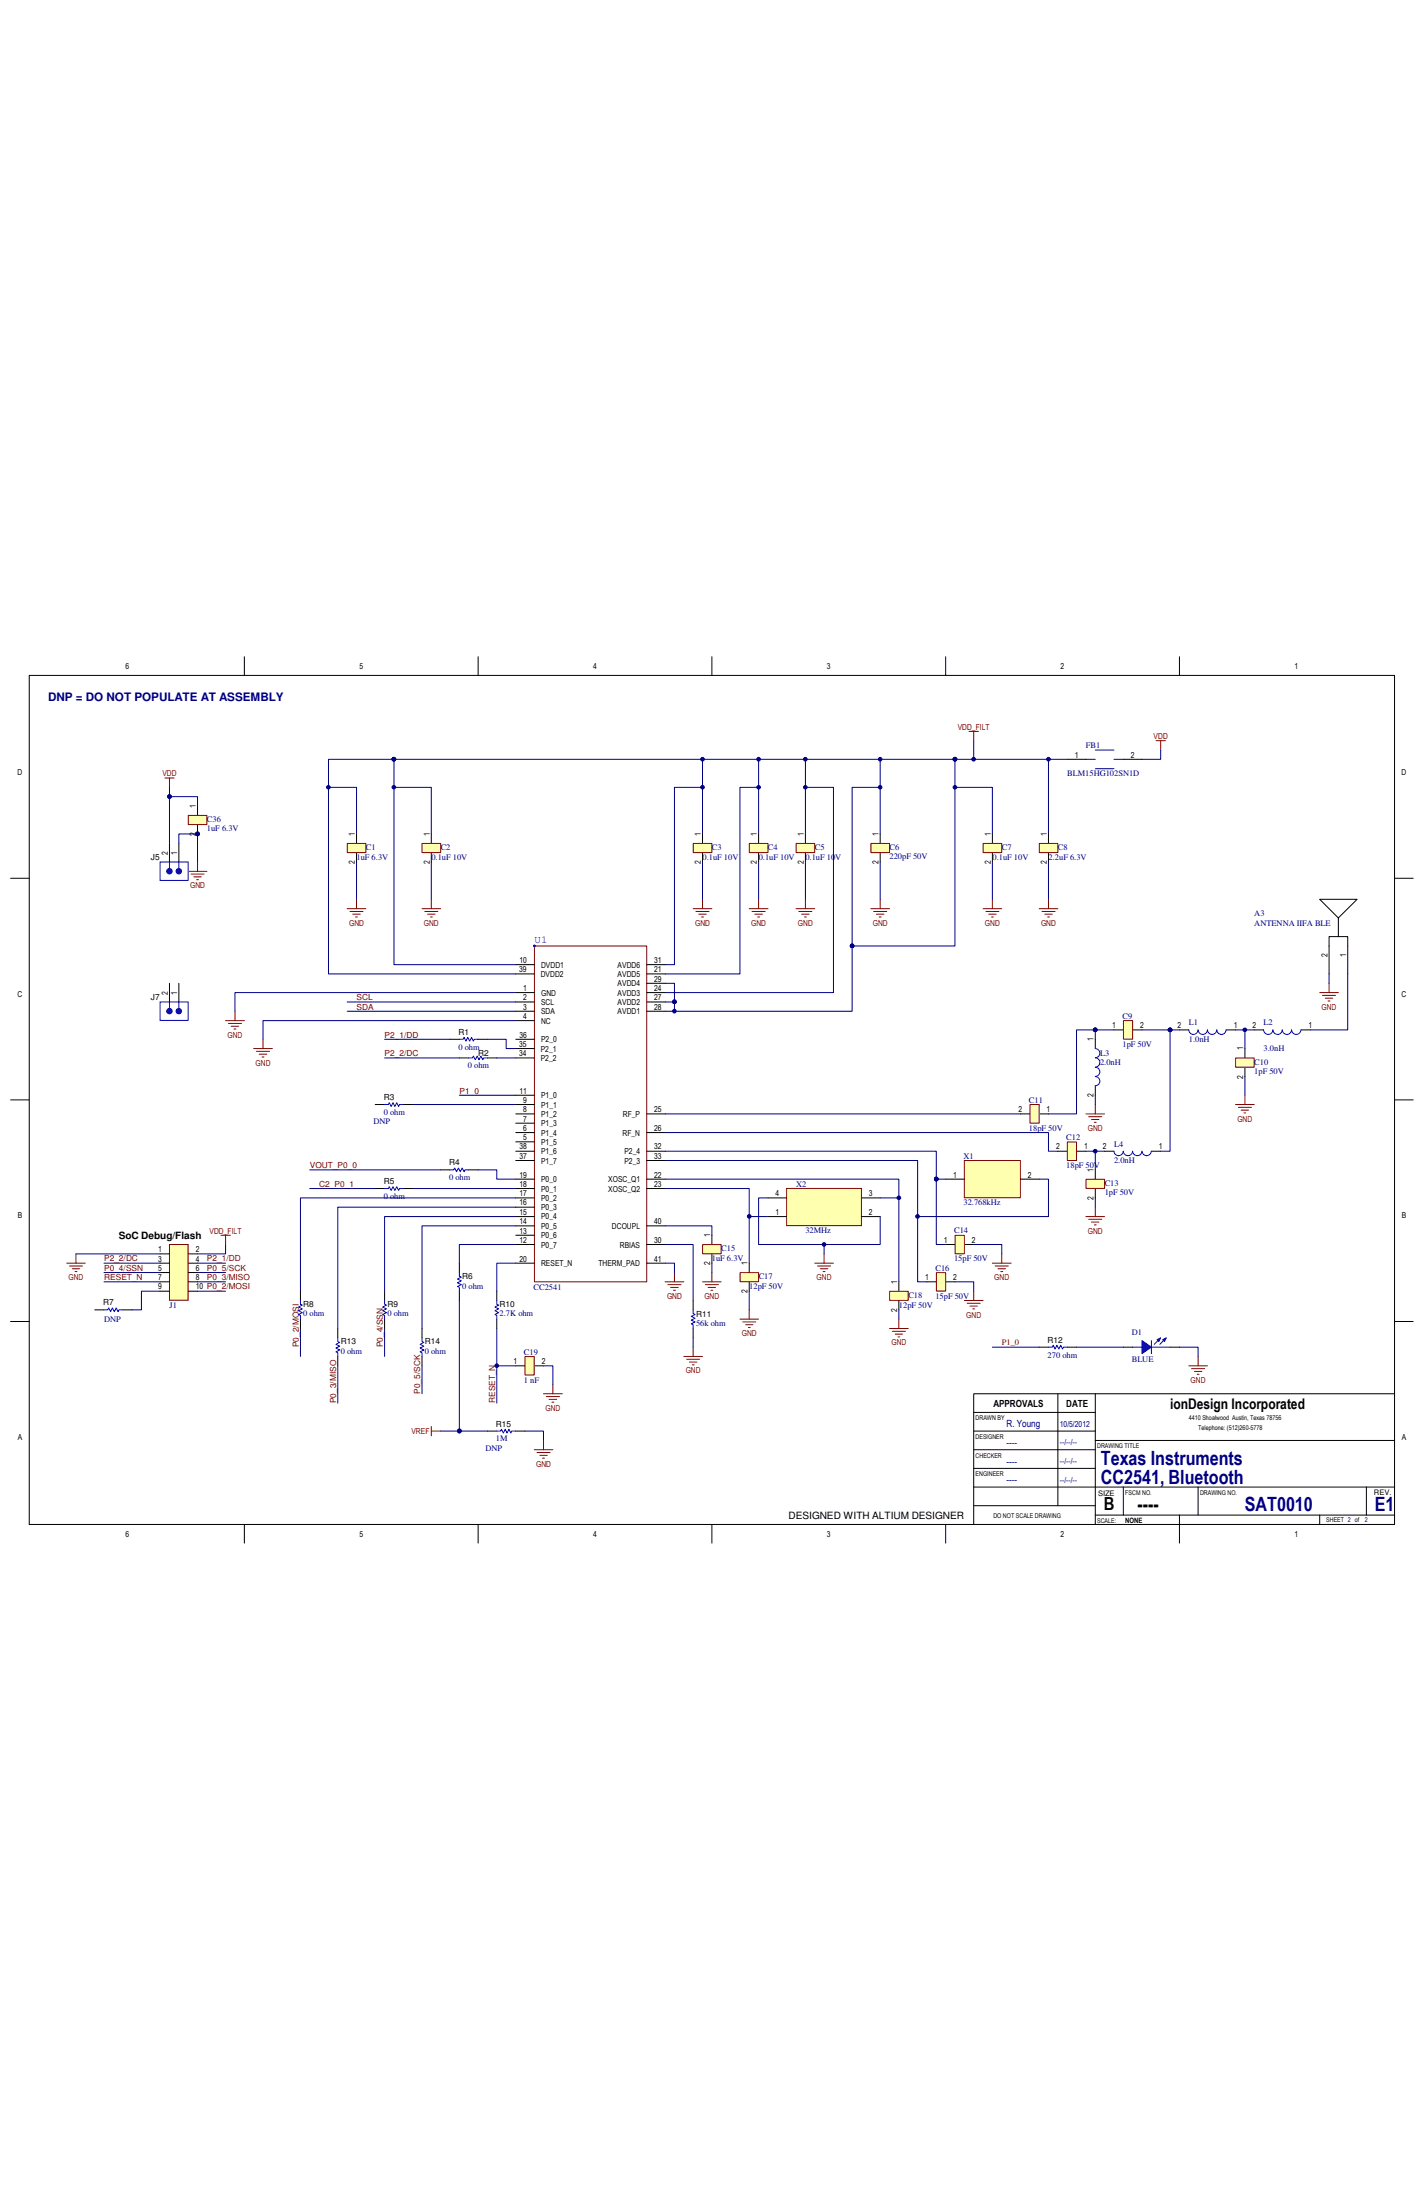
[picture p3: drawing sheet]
<svg xmlns="http://www.w3.org/2000/svg" width="279mm" height="432mm" viewBox="0 0 279 432" stroke-linecap="round" stroke-linejoin="round" font-family="sans-serif">
<g fill="none" stroke="#000" stroke-width=".2">
<path d="M5.7 132.6h267.9v166.6h-267.9zM47.9 128.9v3.7M93.8 128.9v3.7M139.7 128.9v3.7M185.5 128.9v3.7M231.4 128.9v3.7M2.1 172.4h3.6M273.6 172.4h3.7M2.1 215.9h3.6M273.6 215.9h3.7M2.1 259.4h3.6M273.6 259.4h3.7"/>
<path d="M191.1 277.2h23.8M207.6 273.6v21.9M214.9 273.6v25.6M273.6 273.6h-82.5v25.6M47.9 299.2v3.7M93.8 299.2v3.7M139.7 299.2v3.7M185.5 299.2v3.7M191.1 280.9h23.8M191.1 284.5h23.8M191.1 288.2h23.8M191.1 295.5h23.8"/>
<path d="M191.1 291.9h82.5M214.9 282.7h58.7M214.9 297.4h58.7M220.4 291.9v5.5M231.4 297.4v5.5M235.1 291.9v5.5M258.9 297.4v1.8M268.1 291.9v5.5"/>
</g>
<path d="M226.8 145.4h1.9M227.7 145.4v1.8" fill="none" stroke="#800000" stroke-width=".2"/>
<path d="M205.7 149v14.7M227.7 147.2v1.8h-3.6" fill="none" stroke="#000080" stroke-width=".2"/>
<circle cx="205.7" cy="149" r=".36" fill="#000080"/>
<g fill="none" stroke="#000080" stroke-width=".2">
<path d="M191.1 145.4v3.6M205.7 169.2v7.3"/>
<circle cx="205.7" cy="149" r=".36"/>
</g>
<path d="M190.1 143.6h1.9M191.1 143.6v1.8M203.9 178.4h3.7M204.4 178.9h2.6M205 179.4h1.5M205.5 180h.4M205.7 176.5v1.9" fill="none" stroke="#800000" stroke-width=".2"/>
<circle cx="191" cy="149" r=".36" fill="#000080"/>
<g fill="none" stroke="#000080" stroke-width=".2">
<path d="M187.4 154.5h7.3v9.2"/>
<circle cx="191" cy="149" r=".36"/>
</g>
<circle cx="187.4" cy="154.5" r=".35" fill="#000080"/>
<g fill="none" stroke="#000080" stroke-width=".2">
<path d="M77.3 154.5h7.3v9.2M137.8 169.2v7.3M158 169.2v7.3M172.7 169.2v7.3M194.7 169.2v7.3"/>
<circle cx="187.4" cy="154.5" r=".35"/>
</g>
<g fill="none" stroke="#800000" stroke-width=".2">
<path d="M136 178.4h3.7M136.5 178.9h2.6M137.1 179.4h1.5M137.6 180h.4M137.8 176.5v1.9M147 178.4h3.7M147.6 178.9h2.5M148.1 179.4h1.5M148.7 180h.3M148.8 176.5v1.9M156.2 178.4h3.7M156.7 178.9h2.6"/>
<path d="M157.3 179.4h1.4M157.8 180h.4M158 176.5v1.9M170.9 178.4h3.6M171.4 178.9h2.6M172 179.4h1.4M172.5 180h.4M172.7 176.5v1.9M192.9 178.4h3.7M193.4 178.9h2.6M194 179.4h1.5M194.5 180h.4"/>
<path d="M194.7 176.5v1.9"/>
</g>
<circle cx="77.3" cy="154.5" r=".35" fill="#000080"/>
<g fill="none" stroke="#000080" stroke-width=".2">
<path d="M84.6 169.2v7.3M242.4 202.1h3.7M244.3 202.1v3.7M214.9 235.1v1.8"/>
<circle cx="77.3" cy="154.5" r=".35"/>
</g>
<g fill="none" stroke="#800000" stroke-width=".2">
<path d="M68.1 178.4h3.7M68.7 178.9h2.5M69.2 179.4h1.5M69.8 180h.3M70 176.5v1.9M82.8 178.4h3.7M83.4 178.9h2.5M83.9 179.4h1.5M84.5 180h.3M84.6 176.5v1.9M213.1 218.6h3.6M213.6 219.2h2.6"/>
<path d="M214.2 219.7h1.4M214.9 216.8v1.8M242.4 216.8h3.7M243 217.3h2.5M243.5 217.9h1.5M244.1 218.4h.3M244.3 215v1.8M213.1 238.8h3.6M213.6 239.3h2.6M214.2 239.9h1.4M214.7 220.3h.4M214.9 236.9v1.9"/>
<path d="M214.7 240.4h.4"/>
</g>
<circle cx="244.2" cy="202.1" r=".35" fill="#000080"/>
<g fill="none" stroke="#000080" stroke-width=".2">
<path d="M64.5 154.5h5.5v9.2M70 169.2v7.3M130.6 222.3h75.1v3.7h1.9"/>
<circle cx="244.2" cy="202.1" r=".35"/>
</g>
<path d="M258.9 194.8h3.7M259.5 195.4h2.5M260 195.9h1.5M260.6 196.5h.3M260.8 193v1.8" fill="none" stroke="#800000" stroke-width=".2"/>
<circle cx="64.4" cy="154.5" r=".35" fill="#000080"/>
<g fill="none" stroke="#000080" stroke-width=".2">
<path d="M158 149v14.7M147 253.4v3.7"/>
<circle cx="64.4" cy="154.5" r=".35"/>
</g>
<g fill="none" stroke="#800000" stroke-width=".2">
<path d="M13.1 247.9h3.6M13.6 248.5h2.6M14.2 249h1.4M14.7 249.6h.4M14.9 246.1v1.8M145.2 258.9h3.6M145.7 259.5h2.6M147 257.1v1.8M176.4 258.9v1.9M189.2 255.2h3.7M189.8 255.8h2.5M190.3 256.3h1.5"/>
<path d="M190.9 256.9h.3M191.1 253.4v1.8M194.7 247.9h3.7M195.3 248.5h2.5M195.8 249h1.5M196.4 249.6h.3M196.6 246.1v1.8M146.3 260h1.4M146.8 260.6h.4M174.5 260.8h3.7M175.1 261.3h2.6M175.6 261.9h1.5"/>
<path d="M176.2 262.4h.4"/>
</g>
<path d="M18.6 257.1h1.8M24.1 257.1h1.8" fill="none" stroke="#000" stroke-width=".2"/>
<path d="M20.4 257.1h.7l.2-.4 .4 .8 .4-.8 .3 .8 .4-.8 .4 .8 .1-.4h.8" fill="none" stroke="#00f" stroke-width=".2"/>
<circle cx="158" cy="149" r=".36" fill="#000080"/>
<g fill="none" stroke="#000080" stroke-width=".2">
<path d="M148.8 149v14.7M148.8 169.2v7.3"/>
<circle cx="158" cy="149" r=".36"/>
</g>
<circle cx="148.8" cy="149" r=".36" fill="#000080"/>
<g fill="none" stroke="#000080" stroke-width=".2">
<path d="M158 154.5h5.5v40.3h-32.9"/>
<circle cx="148.8" cy="149" r=".36"/>
</g>
<circle cx="158" cy="154.5" r=".35" fill="#000080"/>
<g fill="none" stroke="#000080" stroke-width=".2">
<path d="M172.7 149v14.7"/>
<circle cx="158" cy="154.5" r=".35"/>
</g>
<circle cx="172.7" cy="149" r=".35" fill="#000080"/>
<g fill="none" stroke="#000080" stroke-width=".2">
<path d="M172.7 154.5h-5.5v31.2"/>
<circle cx="172.7" cy="149" r=".35"/>
</g>
<circle cx="172.7" cy="154.5" r=".34" fill="#000080"/>
<circle cx="172.7" cy="154.5" r=".34" fill="none" stroke="#000080" stroke-width=".2"/>
<circle cx="167.2" cy="185.6" r=".35" fill="#000080"/>
<g fill="none" stroke="#000080" stroke-width=".2">
<path d="M77.3 149h-12.8v42.2h36.6"/>
<circle cx="167.2" cy="185.6" r=".35"/>
</g>
<circle cx="77.3" cy="149" r=".36" fill="#000080"/>
<g fill="none" stroke="#000080" stroke-width=".2">
<path d="M148.8 154.5h-3.6v36.7h-14.6M68.1 196.7h33.1M68.1 198.5h33.1M90.1 215h11.1M214.9 215v1.8M194.7 264.4h9.2M211.2 264.4h9.2M231.4 264.4h3.7v1.8"/>
<circle cx="77.3" cy="149" r=".36"/>
</g>
<path d="M46.1 198.5v1.8M44.3 200.3h3.6M44.8 200.9h2.6M45.4 201.4h1.4M45.9 202h.4M233.3 268.1h3.6M233.8 268.6h2.6M234.4 269.2h1.4M234.9 269.7h.4M235.1 266.2v1.9" fill="none" stroke="#800000" stroke-width=".2"/>
<circle cx="148.9" cy="154.5" r=".35" fill="#000080"/>
<g fill="none" stroke="#000080" stroke-width=".2">
<path d="M137.8 149v14.7"/>
<circle cx="148.9" cy="154.5" r=".35"/>
</g>
<circle cx="137.8" cy="149" r=".36" fill="#000080"/>
<g fill="none" stroke="#000080" stroke-width=".2">
<path d="M229.6 202.1h1.8M130.6 233.3h16.4v14.6M130.6 244.3h5.4v10.9M136 262.6v1.8"/>
<circle cx="137.8" cy="149" r=".36"/>
</g>
<path d="M134.2 266.2h3.6M134.7 266.8h2.6M135.3 267.3h1.4M135.8 267.9h.4M136 264.4v1.8" fill="none" stroke="#800000" stroke-width=".2"/>
<circle cx="229.6" cy="202.1" r=".36" fill="#000080"/>
<g fill="none" stroke="#000080" stroke-width=".2">
<path d="M213.1 226h3.6M214.9 226v3.6"/>
<circle cx="229.6" cy="202.1" r=".36"/>
</g>
<circle cx="214.9" cy="225.9" r=".35" fill="#000080"/>
<g fill="none" stroke="#000080" stroke-width=".2">
<path d="M172.7 235.1h3.7"/>
<circle cx="214.9" cy="225.9" r=".35"/>
</g>
<path d="M159.9 247.9h3.6M160.4 248.5h2.6M161 249h1.4M161.5 249.6h.4M161.7 246.1v1.8" fill="none" stroke="#800000" stroke-width=".2"/>
<circle cx="176.4" cy="235.1" r=".35" fill="#000080"/>
<g fill="none" stroke="#000080" stroke-width=".2">
<path d="M147 238.8h3.7"/>
<circle cx="176.4" cy="235.1" r=".35"/>
</g>
<circle cx="147" cy="238.7" r=".36" fill="#000080"/>
<g fill="none" stroke="#000080" stroke-width=".2">
<path d="M75.5 204h12.8M75.5 207.6h14.6M81 216.8h20.2M95.6 204h3.7v1.8h1.9M130.6 218.6h69.6M214.9 202.1h3.7M60.8 233.3h12.8M60.8 229.6h25.7M81 233.3h20.2M93.8 229.6h3.7v1.8h3.7M101.2 236.9h-34.9v23.9M101.2 235.1h-42.3v18.3"/>
<path d="M101.2 247.9h-3.7v5.5M130.6 240.6h9.1v1.8M139.7 247.9v1.9M58.9 260.8v5.4M66.3 268.1v7.3M75.5 260.8v5.4M82.8 268.1v5.5"/>
<circle cx="147" cy="238.7" r=".36"/>
</g>
<path d="M130.5 251.6h3.7M131 252.1h2.6M131.6 252.7h1.5M132.1 253.2h.4M132.3 249.8v1.8M137.8 251.6h3.7M138.4 252.1h2.5M138.9 252.7h1.5M139.5 253.2h.3M139.7 249.8v1.8" fill="none" stroke="#800000" stroke-width=".2"/>
<circle cx="214.9" cy="202.1" r=".35" fill="#000080"/>
<g fill="none" stroke="#000080" stroke-width=".2">
<path d="M244.3 211.3v3.7"/>
<circle cx="214.9" cy="202.1" r=".35"/>
</g>
<path d="M33.3 244.3h3.6v10.9h-3.6z" fill-rule="evenodd" fill="#ffffb0"/>
<path d="M33.3 244.3h3.6v10.9h-3.6z" fill="none" stroke="#800000" stroke-width=".2"/>
<path d="M31.4 246.1h1.9M31.4 247.9h1.9M31.4 249.8h1.9M31.4 251.6h1.9M31.4 253.4h1.9M36.9 246.1h1.9M36.9 247.9h1.9M36.9 249.8h1.9M36.9 251.6h1.9M36.9 253.4h1.9" fill="none" stroke="#000" stroke-width=".2"/>
<path d="M214.9 202.1h-3.7v16.5h-5.5M14.9 246.1h16.5M20.4 247.9h11M20.4 249.8h11M20.4 251.6h11M38.8 247.9h5.5M38.8 249.8h5.5M38.8 251.6h5.5M38.8 253.4h5.5M44.3 244.3v1.8h-5.5" fill="none" stroke="#000080" stroke-width=".2"/>
<circle cx="214.9" cy="202.1" r=".35" fill="#000080"/>
<g fill="none" stroke="#000080" stroke-width=".2">
<path d="M214.9 202.1v1.9"/>
<circle cx="214.9" cy="202.1" r=".35"/>
</g>
<circle cx="214.9" cy="202.1" r=".35" fill="#000080"/>
<circle cx="214.9" cy="202.1" r=".35" fill="none" stroke="#000080" stroke-width=".2"/>
<path d="M213.1 149h1.8M214.9 147.2h3.7M214.9 150.9h3.7M218.6 149h1.8" fill="none" stroke="#0c0087" stroke-width=".2"/>
<path d="M209.4 149h3.7M220.4 149h3.7M101.1 268.1h1.9M104.8 268.1h1.8" fill="none" stroke="#000" stroke-width=".2"/>
<path d="M103 268.1h.3M103.3 266.4v3.3M104.3 268.1h.5M104.3 266.4v3.3" fill="none" stroke="#00f" stroke-width=".2"/>
<path d="M103 266.3h1.8v3.6h-1.8z" fill="#ffffb0"/>
<path d="M103 266.3h1.8v3.6h-1.8zM106.6 273.6h3.7M107.2 274.1h2.6M107.7 274.7h1.5M108.3 275.2h.4M108.5 271.7v1.9" fill="none" stroke="#800000" stroke-width=".2"/>
<path d="M97.5 260.8v14.6M97.5 268.1h3.6M106.6 268.1h1.9v3.6" fill="none" stroke="#000080" stroke-width=".2"/>
<circle cx="97.5" cy="268" r=".35" fill="#000080"/>
<circle cx="97.5" cy="268" r=".35" fill="none" stroke="#000080" stroke-width=".2"/>
<path d="M158 236.9h-1.8v1.9h-1.9M158 235.1v3.7M159.9 235.1h3.6v3.7h-3.6zM165.4 235.1v3.7M169 235.1h-1.8v1.8h-1.8" fill="none" stroke="#0c0087" stroke-width=".2"/>
<path d="M154.3 233.3h14.7v7.3h-14.7z" fill-rule="evenodd" fill="#ffffb0"/>
<path d="M49.8 205.8h3.6M50.3 206.4h2.6M50.9 206.9h1.4M51.4 207.5h.4M51.6 204v1.8M154.3 233.3h14.7v7.3h-14.7z" fill="none" stroke="#800000" stroke-width=".2"/>
<path d="M150.7 238.8h3.6M150.7 235.1h3.6M169 238.8h3.7M169 235.1h3.7" fill="none" stroke="#000" stroke-width=".2"/>
<path d="M77.3 149h110.1M101.1 194.8h-55v3.7M101.2 200.3h-49.6v3.7" fill="none" stroke="#000080" stroke-width=".2"/>
<circle cx="187.4" cy="149" r=".36" fill="#000080"/>
<circle cx="187.4" cy="149" r=".36" fill="none" stroke="#000080" stroke-width=".2"/>
<circle cx="77.3" cy="149" r=".36" fill="#000080"/>
<g fill="none" stroke="#000080" stroke-width=".2">
<path d="M77.3 149v40.3h23.9"/>
<circle cx="77.3" cy="149" r=".36"/>
</g>
<circle cx="77.3" cy="149" r=".36" fill="#000080"/>
<g fill="none" stroke="#000080" stroke-width=".2">
<path d="M130.6 196.7h1.7"/>
<circle cx="77.3" cy="149" r=".36"/>
</g>
<circle cx="132.3" cy="196.6" r=".35" fill="#000080"/>
<g fill="none" stroke="#000080" stroke-width=".2">
<path d="M132.3 196.7v1.8"/>
<circle cx="132.3" cy="196.6" r=".35"/>
</g>
<circle cx="132.3" cy="196.6" r=".35" fill="#000080"/>
<circle cx="132.3" cy="196.6" r=".35" fill="none" stroke="#000080" stroke-width=".2"/>
<circle cx="132.3" cy="198.5" r=".35" fill="#000080"/>
<g fill="none" stroke="#000080" stroke-width=".2">
<path d="M229.6 202.1v23.9h-1.9"/>
<circle cx="132.3" cy="198.5" r=".35"/>
</g>
<circle cx="229.6" cy="202.1" r=".36" fill="#000080"/>
<g fill="none" stroke="#000080" stroke-width=".2">
<path d="M224.1 202.1h5.5"/>
<circle cx="229.6" cy="202.1" r=".36"/>
</g>
<circle cx="229.6" cy="202.1" r=".36" fill="#000080"/>
<g fill="none" stroke="#000080" stroke-width=".2">
<path d="M187.4 149h22"/>
<circle cx="229.6" cy="202.1" r=".36"/>
</g>
<circle cx="187.4" cy="149" r=".36" fill="#000080"/>
<g fill="none" stroke="#000080" stroke-width=".2">
<path d="M187.4 149v36.7h-20.2"/>
<circle cx="187.4" cy="149" r=".36"/>
</g>
<circle cx="187.4" cy="149" r=".36" fill="#000080"/>
<circle cx="187.4" cy="149" r=".36" fill="none" stroke="#000080" stroke-width=".2"/>
<circle cx="167.2" cy="185.6" r=".35" fill="#000080"/>
<g fill="none" stroke="#000080" stroke-width=".2">
<path d="M167.2 185.7v12.8h-36.6"/>
<circle cx="167.2" cy="185.6" r=".35"/>
</g>
<circle cx="167.2" cy="185.6" r=".35" fill="#000080"/>
<g fill="none" stroke="#000080" stroke-width=".2">
<path d="M130.6 226h53.1v5.4M176.4 257.1v1.8M191.1 244.3h5.5v1.8"/>
<circle cx="167.2" cy="185.6" r=".35"/>
</g>
<circle cx="183.7" cy="231.4" r=".36" fill="#000080"/>
<g fill="none" stroke="#000080" stroke-width=".2">
<path d="M183.7 231.4h1.8"/>
<circle cx="183.7" cy="231.4" r=".36"/>
</g>
<circle cx="183.7" cy="231.4" r=".36" fill="#000080"/>
<g fill="none" stroke="#000080" stroke-width=".2">
<path d="M183.7 231.4v12.9h1.8"/>
<circle cx="183.7" cy="231.4" r=".36"/>
</g>
<circle cx="183.7" cy="231.4" r=".36" fill="#000080"/>
<g fill="none" stroke="#000080" stroke-width=".2">
<path d="M130.6 231.4h45.8v20.2M150.7 235.1h-1.9v9.2h23.9v-5.5M161.7 244.3v1.8M187.4 251.6h3.7v1.8"/>
<circle cx="183.7" cy="231.4" r=".36"/>
</g>
<circle cx="161.7" cy="244.2" r=".35" fill="#000080"/>
<g fill="none" stroke="#000080" stroke-width=".2">
<path d="M90.1 255.2v25.7M101.2 244.3h-11.1v3.6"/>
<circle cx="161.7" cy="244.2" r=".35"/>
</g>
<path d="M84.6 280v1.8M84.6 280.9h1.9M104.8 284.5h3.7M105.4 285.1h2.5M105.9 285.6h1.5M106.5 286.2h.3M106.6 282.7v1.8" fill="none" stroke="#800000" stroke-width=".2"/>
<circle cx="90.1" cy="280.9" r=".36" fill="#000080"/>
<g fill="none" stroke="#000080" stroke-width=".2">
<path d="M86.5 280.9h3.6"/>
<circle cx="90.1" cy="280.9" r=".36"/>
</g>
<circle cx="90.1" cy="280.9" r=".36" fill="#000080"/>
<g fill="none" stroke="#000080" stroke-width=".2">
<path d="M90.1 280.9h5.5"/>
<circle cx="90.1" cy="280.9" r=".36"/>
</g>
<circle cx="90.1" cy="280.9" r=".36" fill="#000080"/>
<g fill="none" stroke="#000080" stroke-width=".2">
<path d="M103 280.9h3.6v1.8"/>
<circle cx="90.1" cy="280.9" r=".36"/>
</g>
<path d="M104.9 185.7h22v65.9h-22zM43.3 242.4h1.9M44.3 242.4v1.9" fill="none" stroke="#800000" stroke-width=".2"/>
<g fill="none" stroke="#000" stroke-width=".2">
<path d="M101.1 191.2h3.7M101.2 194.8h3.7M101.2 196.7h3.7M101.2 198.5h3.7M101.2 189.3h3.7M126.9 194.8h3.7M126.9 196.7h3.7M126.9 198.5h3.7M126.9 189.3h3.7M126.9 191.2h3.7M126.9 193h3.7M101.2 200.3h3.7"/>
<path d="M101.2 218.6h3.7M101.2 216.8h3.7M101.2 215h3.7M101.2 207.6h3.6M101.2 205.8h3.6M101.2 204h3.7M126.9 218.6h3.7M101.2 224.1h3.7M101.2 222.3h3.7M101.2 220.5h3.7M101.2 238.8h3.7M101.2 236.9h3.7"/>
<path d="M101.2 235.1h3.7M101.2 233.3h3.7M101.2 231.4h3.7M101.2 226h3.7M101.2 227.8h3.7M126.9 222.3h3.7M126.9 233.3h3.7M126.9 231.4h3.7M126.9 226h3.7M126.9 227.8h3.7M101.2 244.3h3.7M101.2 242.4h3.7"/>
<path d="M101.2 240.6h3.7M101.2 247.9h3.7M126.9 244.3h3.7M126.9 240.6h3.7M126.9 247.9h3.7"/>
</g>
<circle cx="104.9" cy="185.7" r=".17" fill="#0000b4"/>
<circle cx="104.9" cy="185.7" r=".17" fill="none" stroke="#0000b4" stroke-width=".2"/>
<path d="M68.3 166.8h3.3M68.3 165.9h3.3M70 165.5v.4M70 166.8v.5" fill="none" stroke="#00f" stroke-width=".2"/>
<path d="M70 163.7v1.8M70 167.3v1.9" fill="none" stroke="#000" stroke-width=".2"/>
<path d="M68.2 165.6h3.6v1.7h-3.6z" fill="#ffffb0"/>
<path d="M68.1 165.5h3.7v1.8h-3.7z" fill="none" stroke="#800000" stroke-width=".2"/>
<path d="M138 245.6h3.3M138 244.6h3.3M139.7 244.3v.3M139.7 245.6v.5" fill="none" stroke="#00f" stroke-width=".2"/>
<path d="M139.7 242.4v1.9M139.7 246.1v1.8" fill="none" stroke="#000" stroke-width=".2"/>
<path d="M137.9 244.3h3.6v1.8h-3.6z" fill="#ffffb0"/>
<path d="M137.9 244.3h3.6v1.8h-3.6z" fill="none" stroke="#800000" stroke-width=".2"/>
<path d="M204.1 166.8h3.3M204.1 165.9h3.3M205.7 165.5v.4M205.7 166.8v.5" fill="none" stroke="#00f" stroke-width=".2"/>
<path d="M205.7 163.7v1.8M205.7 167.3v1.9" fill="none" stroke="#000" stroke-width=".2"/>
<path d="M203.9 165.6h3.7v1.7h-3.7z" fill="#ffffb0"/>
<path d="M203.9 165.5h3.7v1.8h-3.7z" fill="none" stroke="#800000" stroke-width=".2"/>
<path d="M83 166.8h3.3M83 165.9h3.3M84.6 165.5v.4M84.6 166.8v.5" fill="none" stroke="#00f" stroke-width=".2"/>
<path d="M84.6 163.7v1.8M84.6 167.3v1.9" fill="none" stroke="#000" stroke-width=".2"/>
<path d="M82.8 165.6h3.7v1.7h-3.7z" fill="#ffffb0"/>
<path d="M82.8 165.5h3.7v1.8h-3.7z" fill="none" stroke="#800000" stroke-width=".2"/>
<path d="M147.2 166.8h3.3M147.2 165.9h3.3M148.8 165.5v.4M148.8 166.8v.5" fill="none" stroke="#00f" stroke-width=".2"/>
<path d="M148.8 163.7v1.8M148.8 167.3v1.9" fill="none" stroke="#000" stroke-width=".2"/>
<path d="M147 165.6h3.7v1.7h-3.7z" fill="#ffffb0"/>
<path d="M147 165.5h3.7v1.8h-3.7z" fill="none" stroke="#800000" stroke-width=".2"/>
<path d="M136.2 166.8h3.3M136.2 165.9h3.3M137.8 165.5v.4M137.8 166.8v.5" fill="none" stroke="#00f" stroke-width=".2"/>
<path d="M137.8 163.7v1.8M137.8 167.3v1.9" fill="none" stroke="#000" stroke-width=".2"/>
<path d="M136 165.6h3.7v1.7h-3.7z" fill="#ffffb0"/>
<path d="M136 165.5h3.7v1.8h-3.7z" fill="none" stroke="#800000" stroke-width=".2"/>
<path d="M156.4 166.8h3.3M156.4 165.9h3.3M158 165.5v.4M158 166.8v.5" fill="none" stroke="#00f" stroke-width=".2"/>
<path d="M158 163.7v1.8M158 167.3v1.9" fill="none" stroke="#000" stroke-width=".2"/>
<path d="M156.2 165.6h3.7v1.7h-3.7z" fill="#ffffb0"/>
<path d="M156.2 165.5h3.7v1.8h-3.7z" fill="none" stroke="#800000" stroke-width=".2"/>
<path d="M193.1 166.8h3.3M193.1 165.9h3.3M194.7 165.5v.4M194.7 166.8v.5" fill="none" stroke="#00f" stroke-width=".2"/>
<path d="M194.7 163.7v1.8M194.7 167.3v1.9" fill="none" stroke="#000" stroke-width=".2"/>
<path d="M192.9 165.6h3.7v1.7h-3.7z" fill="#ffffb0"/>
<path d="M192.9 165.5h3.7v1.8h-3.7z" fill="none" stroke="#800000" stroke-width=".2"/>
<path d="M145.4 251h3.3M145.4 250.1h3.3M147 249.8v.3M147 251v.6" fill="none" stroke="#00f" stroke-width=".2"/>
<path d="M147 247.9v1.9M147 251.6v1.8" fill="none" stroke="#000" stroke-width=".2"/>
<path d="M145.2 249.8h3.6v1.8h-3.6z" fill="#ffffb0"/>
<path d="M145.2 249.8h3.6v1.8h-3.6z" fill="none" stroke="#800000" stroke-width=".2"/>
<path d="M174.7 254.7h3.3M174.7 253.8h3.3M176.4 253.4v.4M176.4 254.7v.5" fill="none" stroke="#00f" stroke-width=".2"/>
<path d="M176.4 251.6v1.8M176.4 255.2v1.9" fill="none" stroke="#000" stroke-width=".2"/>
<path d="M174.6 253.5h3.6v1.7h-3.6z" fill="#ffffb0"/>
<path d="M174.6 253.4h3.6v1.8h-3.6z" fill="none" stroke="#800000" stroke-width=".2"/>
<path d="M187.4 244.3h.3M187.7 242.6v3.3M188.7 244.3h.5M188.7 242.6v3.3" fill="none" stroke="#00f" stroke-width=".2"/>
<path d="M185.5 244.3h1.9M189.2 244.3h1.9" fill="none" stroke="#000" stroke-width=".2"/>
<path d="M187.4 242.5h1.8v3.6h-1.8z" fill="#ffffb0"/>
<path d="M187.4 242.5h1.8v3.6h-1.8z" fill="none" stroke="#800000" stroke-width=".2"/>
<path d="M183.7 251.6h.4M184.1 249.9v3.3M185 251.6h.5M185 249.9v3.3" fill="none" stroke="#00f" stroke-width=".2"/>
<path d="M181.9 251.6h1.8M185.5 251.6h1.9" fill="none" stroke="#000" stroke-width=".2"/>
<path d="M183.7 249.8h1.8v3.6h-1.8z" fill="#ffffb0"/>
<path d="M183.7 249.8h1.8v3.6h-1.8z" fill="none" stroke="#800000" stroke-width=".2"/>
<path d="M202.1 218.6h.5M202.6 217v3.3M203.5 218.6h.4M203.5 217v3.3" fill="none" stroke="#00f" stroke-width=".2"/>
<path d="M200.2 218.6h1.9M203.9 218.6h1.8" fill="none" stroke="#000" stroke-width=".2"/>
<path d="M202.1 216.8h1.8v3.7h-1.8z" fill="#ffffb0"/>
<path d="M202.1 216.8h1.8v3.7h-1.8z" fill="none" stroke="#800000" stroke-width=".2"/>
<path d="M209.4 226h.6M210 224.3v3.3M210.9 226h.3M210.9 224.3v3.3" fill="none" stroke="#00f" stroke-width=".2"/>
<path d="M207.6 226h1.8M211.2 226h1.9" fill="none" stroke="#000" stroke-width=".2"/>
<path d="M209.4 224.2h1.8v3.6h-1.8z" fill="#ffffb0"/>
<path d="M209.4 224.1h1.8v3.7h-1.8z" fill="none" stroke="#800000" stroke-width=".2"/>
<path d="M213.3 232.7h3.3M213.3 231.8h3.3M214.9 231.4v.4M214.9 232.7v.6" fill="none" stroke="#00f" stroke-width=".2"/>
<path d="M214.9 229.6v1.8M214.9 233.3v1.8" fill="none" stroke="#000" stroke-width=".2"/>
<path d="M213.1 231.5h3.6v1.8h-3.6z" fill="#ffffb0"/>
<path d="M213.1 231.5h3.6v1.8h-3.6z" fill="none" stroke="#800000" stroke-width=".2"/>
<path d="M242.6 208.9h3.3M242.6 208h3.3M244.3 207.6v.4M244.3 208.9v.6" fill="none" stroke="#00f" stroke-width=".2"/>
<path d="M244.3 205.8v1.8M244.3 209.5v1.8" fill="none" stroke="#000" stroke-width=".2"/>
<path d="M242.5 207.7h3.6v1.8h-3.6z" fill="#ffffb0"/>
<path d="M242.4 207.6h3.7v1.9h-3.7z" fill="none" stroke="#800000" stroke-width=".2"/>
<path d="M220.4 202.1h.4M220.8 200.5v3.3M221.7 202.1h.5M221.7 200.5v3.3" fill="none" stroke="#00f" stroke-width=".2"/>
<path d="M218.6 202.1h1.8M222.2 202.1h1.9" fill="none" stroke="#000" stroke-width=".2"/>
<path d="M220.5 200.3h1.7v3.7h-1.7z" fill="#ffffb0"/>
<path d="M220.4 200.3h1.8v3.7h-1.8z" fill="none" stroke="#800000" stroke-width=".2"/>
<path d="M171 166.8h3.3M171 165.9h3.3M172.7 165.5v.4M172.7 166.8v.5" fill="none" stroke="#00f" stroke-width=".2"/>
<path d="M172.7 163.7v1.8M172.7 167.3v1.9" fill="none" stroke="#000" stroke-width=".2"/>
<path d="M170.9 165.6h3.6v1.7h-3.6z" fill="#ffffb0"/>
<path d="M170.9 165.5h3.6v1.8h-3.6z" fill="none" stroke="#800000" stroke-width=".2"/>
<path d="M137.8 154.5h-5.5v34.8h-1.7" fill="none" stroke="#000080" stroke-width=".2"/>
<circle cx="137.8" cy="154.5" r=".35" fill="#000080"/>
<g fill="none" stroke="#000080" stroke-width=".2">
<path d="M130.6 193h1.7v3.7"/>
<circle cx="137.8" cy="154.5" r=".35"/>
</g>
<circle cx="132.3" cy="196.6" r=".35" fill="#000080"/>
<g fill="none" stroke="#000080" stroke-width=".2">
<path d="M203.9 231.4h1.8v7.4h-25.7M130.6 247.9h1.7v1.9"/>
<circle cx="132.3" cy="196.6" r=".35"/>
</g>
<path d="M214.9 205.8a.9 .9 0 0 1 .9 .9 .9 .9 0 0 1-.9 .9M214.9 207.6a.91 .91 0 0 1 .9 .9 .91 .91 0 0 1-.9 .9 .91 .91 0 0 1 .9 1 .91 .91 0 0 1-.9 .9M214.9 211.3a.9 .9 0 0 1 .9 .9 .9 .9 0 0 1-.9 .9M233.3 202.1a.91 .91 0 0 0 .9 .9 .91 .91 0 0 0 .9-.9 .92 .92 0 0 0 .9 .9 .92 .92 0 0 0 .9-.9 .9 .9 0 0 0 .9 .9 .97 .97 0 0 0 1-.9 .9 .9 0 0 0 .9 .9 .9 .9 0 0 0 .9-.9M247.9 202.1a.91 .91 0 0 0 1 .9h-.1a.91 .91 0 0 0 .9-.9M249.8 202.1a.91 .91 0 0 0 .9 .9 .91 .91 0 0 0 .9-.9 .91 .91 0 0 0 .9 .9 .91 .91 0 0 0 .9-.9M253.4 202.1a.93 .93 0 0 0 1 .9h-.1a.91 .91 0 0 0 .9-.9M218.6 226a.91 .91 0 0 0 .9 .8 .95 .95 0 0 0 .9-.8 .91 .91 0 0 0 .9 .8 .91 .91 0 0 0 .9-.8 .92 .92 0 0 0 .9 .8 .92 .92 0 0 0 1-.8 .91 .91 0 0 0 .9 .8 .89 .89 0 0 0 .9-.8" fill="none" stroke="#00f" stroke-width=".2"/>
<path d="M214.9 204v1.8M214.9 213.1v1.9M231.4 202.1h1.9M240.6 202.1h1.8M246.1 202.1h1.8M255.3 202.1h1.8M216.7 226h1.9M225.9 226h1.8" fill="none" stroke="#000" stroke-width=".2"/>
<circle cx="180" cy="238.7" r=".36" fill="#000080"/>
<g fill="none" stroke="#000080" stroke-width=".2">
<path d="M130.6 227.8h49.4v23.8h1.9"/>
<circle cx="180" cy="238.7" r=".36"/>
</g>
<g fill="none" stroke="#000" stroke-width=".2">
<path d="M73.6 216.8h1.9M79.1 216.8h1.9M88.3 204h1.8M90.1 207.6h1.9M93.8 204h1.8M95.6 207.6h1.9M73.6 233.3h1.9M79.1 233.3h1.9M86.5 229.6h1.8M92 229.6h1.8M58.9 253.4v1.8M58.9 258.9v1.9"/>
<path d="M75.5 253.4v1.8M75.5 258.9v1.9M90.1 247.9v1.9M90.1 253.4v1.8M97.5 253.4v1.8M97.5 258.9v1.9M136 255.2v1.9M66.3 260.8v1.8M66.3 266.2v1.9M82.8 260.8v1.8M82.8 266.2v1.9M136 260.8v1.8"/>
<path d="M203.9 264.4h1.8M209.4 264.4h1.8"/>
</g>
<g fill="none" stroke="#00f" stroke-width=".2">
<path d="M75.5 216.8h.7l.2-.4 .4 .8 .3-.8 .4 .8 .4-.8 .3 .8 .2-.4h.7M90.1 204h.8l.2-.4 .3 .7 .4-.7 .4 .7 .3-.7 .4 .7 .2-.3h.7M92 207.6h.7l.2-.3 .4 .7 .3-.7 .4 .7 .4-.7 .3 .7 .2-.4h.7M75.5 233.3h.7l.2-.4 .4 .7 .3-.7 .4 .7 .4-.7 .3 .7 .2-.3h.7M88.3 229.6h.7l.2-.3 .4 .7 .4-.7 .3 .7 .4-.7 .4 .7 .1-.4h.8M58.9 255.2v.8l.4 .2-.7 .3 .7 .4-.7 .4 .7 .3-.7 .4 .3 .2v.7M75.5 255.2v.8l.3 .2-.7 .3 .7 .4-.7 .4 .7 .3-.7 .4 .4 .2v.7M90.1 249.8v.7l.4 .2-.7 .3 .7 .4-.7 .4 .7 .3-.7 .4 .3 .2v.7M97.5 255.2v.8l.3 .2-.7 .3 .7 .4-.7 .4 .7 .3-.7 .4 .4 .2v.7M136 257.1v.7l.4 .2-.8 .4 .8 .3-.8 .4 .8 .4-.8 .3 .4 .2v.8M66.3 262.6v.7l.4 .2-.8 .4 .8 .3-.8 .4 .8 .4-.8 .3 .4 .2v.7M82.8 262.6v.7l.4 .2-.8 .4 .8 .3-.8 .4 .8 .4-.8 .3 .4 .2v.7"/>
<path d="M205.7 264.4h.8l.2-.4 .3 .8 .4-.8 .4 .8 .3-.8 .4 .8 .2-.4h.7"/>
</g>
<path d="M189.2 231.4h1.9M191.1 229.6v3.7M192.9 229.6h3.7v3.7h-3.7zM198.4 231.4h1.8M198.4 229.6v3.7" fill="none" stroke="#0c0087" stroke-width=".2"/>
<path d="M189.2 227.8h11v7.3h-11z" fill-rule="evenodd" fill="#ffffb0"/>
<path d="M189.2 227.8h11v7.3h-11z" fill="none" stroke="#800000" stroke-width=".2"/>
<path d="M185.5 231.4h3.7M200.2 231.4h3.7" fill="none" stroke="#000" stroke-width=".2"/>
<path d="M222.2 264.4h1.9M225.9 263.1v2.6M225.9 264.4h3.7" fill="none" stroke="#00f" stroke-width=".2"/>
<path d="M224.1 263.1l1.8 1.3-1.8 1.3z" fill-rule="evenodd" fill="#00f"/>
<path d="M224.1 263.1l1.8 1.3-1.8 1.3z" fill="none" stroke="#00f" stroke-width=".2"/>
<path d="M228.1 263l.7-.4-.3 .7z" fill-rule="evenodd" fill="#00f"/>
<path d="M228.1 263l.7-.4-.3 .7z" fill="none" stroke="#00f" stroke-width=".2"/>
<path d="M227 263l.7-.4-.3 .7z" fill-rule="evenodd" fill="#00f"/>
<path d="M227 263l.7-.4-.3 .7zM227.6 262.8l-1.1 1.1M228.7 262.8l-1.1 1.1" fill="none" stroke="#00f" stroke-width=".2"/>
<path d="M262.6 180.2l3.7-3.7h-7.4l3.7 3.7v3.6M262.6 183.8h-1.8v7.4M262.6 183.8h1.8v7.4M220.4 264.4h1.8M229.6 264.4h1.8" fill="none" stroke="#000" stroke-width=".2"/>
<path d="M260.8 191.2v1.8M264.4 191.2v10.9h-7.3M97.5 207.6h3.7M101.2 238.8h-25.7v14.6M31.4 253.4h-3.7v3.7h-1.8M101.2 240.6h-18.4v20.2" fill="none" stroke="#000080" stroke-width=".2"/>
<path d="M32.3 152.7h1.9M33.3 152.7v1.8M36.9 171h3.7M37.5 171.6h2.5M38 172.1h1.5M38.6 172.7h.3M38.8 169.2v1.8" fill="none" stroke="#800000" stroke-width=".2"/>
<path d="M31.4 169.2h5.5v3.6h-5.5z" fill-rule="evenodd" fill="#fff"/>
<path d="M31.4 169.2h5.5v3.6h-5.5zM33.3 169.2v1.3" fill="none" stroke="#00f" stroke-width=".2"/>
<circle cx="33.3" cy="171" r=".53" fill="#00f"/>
<g fill="none" stroke="#00f" stroke-width=".2">
<path d="M35.1 169.2v1.3"/>
<circle cx="33.3" cy="171" r=".53"/>
</g>
<circle cx="35.1" cy="171" r=".54" fill="#00f"/>
<g fill="none" stroke="#00f" stroke-width=".2">
<path d="M37.1 161.3h3.3M37.1 160.4h3.3M38.8 160v.4M38.8 161.3v.6"/>
<circle cx="35.1" cy="171" r=".54"/>
</g>
<path d="M38.8 158.2v1.8M33.3 165.5v3.7M35.1 165.5v3.7M38.8 161.9v1.8" fill="none" stroke="#000" stroke-width=".2"/>
<circle cx="38.8" cy="163.7" r=".36" fill="#000080"/>
<circle cx="38.8" cy="163.7" r=".36" fill="none" stroke="#000080" stroke-width=".2"/>
<path d="M37 160.1h3.6v1.7h-3.6z" fill="#ffffb0"/>
<path d="M36.9 160h3.7v1.8h-3.7z" fill="none" stroke="#800000" stroke-width=".2"/>
<circle cx="38.8" cy="163.7" r=".36" fill="#000080"/>
<g fill="none" stroke="#000080" stroke-width=".2">
<path d="M35.1 165.5v-1.8h3.7v5.5"/>
<circle cx="38.8" cy="163.7" r=".36"/>
</g>
<circle cx="38.8" cy="163.7" r=".36" fill="#000080"/>
<g fill="none" stroke="#000080" stroke-width=".2">
<path d="M33.3 154.5v1.9h5.5v1.8"/>
<circle cx="38.8" cy="163.7" r=".36"/>
</g>
<circle cx="33.3" cy="156.3" r=".36" fill="#000080"/>
<g fill="none" stroke="#000080" stroke-width=".2">
<path d="M33.3 156.4v9.1"/>
<circle cx="33.3" cy="156.3" r=".36"/>
</g>
<circle cx="33.3" cy="156.3" r=".36" fill="#000080"/>
<circle cx="33.3" cy="156.3" r=".36" fill="none" stroke="#000080" stroke-width=".2"/>
<path d="M31.4 196.7h5.5v3.6h-5.5z" fill-rule="evenodd" fill="#fff"/>
<path d="M31.4 196.7h5.5v3.6h-5.5zM33.3 196.7v1.2" fill="none" stroke="#00f" stroke-width=".2"/>
<circle cx="33.3" cy="198.5" r=".53" fill="#00f"/>
<g fill="none" stroke="#00f" stroke-width=".2">
<path d="M35.1 196.7v1.2"/>
<circle cx="33.3" cy="198.5" r=".53"/>
</g>
<circle cx="35.1" cy="198.5" r=".54" fill="#00f"/>
<g fill="none" stroke="#00f" stroke-width=".2">
<path d="M97.5 280.9h.7l.2-.4 .4 .8 .3-.8 .4 .8 .4-.8 .3 .8 .2-.4h.7"/>
<circle cx="35.1" cy="198.5" r=".54"/>
</g>
<path d="M33.3 193v3.7M35.1 193v3.7M95.6 280.9h1.9M101.1 280.9h1.9" fill="none" stroke="#000" stroke-width=".2"/>
<g font-size="3.9" fill="#000080">
<text x="216" y="287.6">Texas Instruments</text>
<text x="216" y="291.3">CC2541, Bluetooth</text>
<text x="244.3" y="296.6">SAT0010</text>
<text x="269.8" y="296.6">E1</text>
</g>
<text font-size="3.9" x="223.2" y="296.6">----</text>
<text font-size="3.5" x="216.6" y="296.5">B</text>
<text font-size="2.9" x="229.6" y="276.6">ionDesign Incorporated</text>
<text font-size="2.3" fill="#000080" x="9.4" y="137.6">DNP = DO NOT POPULATE AT ASSEMBLY</text>
<text font-size="2.1" fill="#0000b4" x="104.9" y="185">U1</text>
<g font-size="2">
<text x="23.3" y="243.1">SoC Debug/Flash</text>
<text x="154.7" y="298.1">DESIGNED WITH ALTIUM DESIGNER</text>
</g>
<g font-size="1.9">
<text x="194.9" y="276.1">APPROVALS</text>
<text x="209.2" y="276.1">DATE</text>
</g>
<g font-size="1.9" fill="#000080">
<text x="197.5" y="280.1">R. Young</text>
<text x="197.5" y="283.8">----</text>
<text x="197.5" y="287.4">----</text>
<text x="197.5" y="291.1">----</text>
</g>
<g font-size="1.7" fill="#000080">
<text x="213.1" y="146.9">FB1</text>
<text x="209.4" y="152.4">BLM15HG102SN1D</text>
<text x="40.6" y="161.3">C36</text>
<text x="40.6" y="163.2">1uF 6.3V</text>
<text x="71.8" y="166.8">C1</text>
<text x="86.5" y="166.8">C2</text>
<text x="139.7" y="166.8">C3</text>
<text x="150.7" y="166.8">C4</text>
<text x="159.9" y="166.8">C5</text>
<text x="174.5" y="166.8">C6</text>
<text x="196.6" y="166.8">C7</text>
<text x="207.6" y="166.8">C8</text>
<text x="70" y="168.8">1uF 6.3V</text>
<text x="84.6" y="168.8">0.1uF 10V</text>
<text x="137.8" y="168.8">0.1uF 10V</text>
<text x="148.9" y="168.8">0.1uF 10V</text>
<text x="158" y="168.8">0.1uF 10V</text>
<text x="174.5" y="168.7">220pF 50V</text>
<text x="194.7" y="168.8">0.1uF 10V</text>
<text x="205.7" y="168.8">2.2uF 6.3V</text>
<text x="246.1" y="179.8">A3</text>
<text x="246.1" y="181.7">ANTENNA IIFA BLE</text>
<text x="220.2" y="200">C9</text>
<text x="233.3" y="201.3">L1</text>
<text x="247.9" y="201.3">L2</text>
<text x="90" y="206">0 ohm</text>
<text x="91.8" y="209.7">0 ohm</text>
<text x="215.8" y="207.3">L3</text>
<text x="215.8" y="209.1">2.0nH</text>
<text x="220.2" y="205.5">1pF 50V</text>
<text x="233.3" y="204.6">1.0nH</text>
<text x="246.1" y="208.9">C10</text>
<text x="247.9" y="206.4">3.0nH</text>
<text x="246.1" y="210.8">1pF 50V</text>
<text x="73.3" y="220.7">DNP</text>
<text x="75.3" y="218.8">0 ohm</text>
<text x="201.9" y="216.5">C11</text>
<text x="201.9" y="221.9">18pF 50V</text>
<text x="189" y="227.4">X1</text>
<text x="209.2" y="223.8">C12</text>
<text x="218.6" y="225.1">L4</text>
<text x="88.1" y="231.6">0 ohm</text>
<text x="156.2" y="232.9">X2</text>
<text x="209.2" y="229.3">18pF 50V</text>
<text x="216.7" y="232.7">C13</text>
<text x="218.6" y="228.3">2.0nH</text>
<text x="75.3" y="235.3">0 ohm</text>
<text x="189" y="236.6">32.768kHz</text>
<text x="216.7" y="234.6">1pF 50V</text>
<text x="141.5" y="245.6">C15</text>
<text x="158" y="242.1">32MHz</text>
<text x="187.2" y="242.1">C14</text>
<text x="139.7" y="247.6">1uF 6.3V</text>
<text x="148.9" y="251.1">C17</text>
<text x="183.5" y="249.4">C16</text>
<text x="187.2" y="247.6">15pF 50V</text>
<text x="33.3" y="256.7">J1</text>
<text x="90.7" y="252.9">0 ohm</text>
<text x="104.7" y="253.3">CC2541</text>
<text x="147" y="253.1">12pF 50V</text>
<text x="176.4" y="256.7">12pF 50V</text>
<text x="178.2" y="254.7">C18</text>
<text x="183.5" y="254.9">15pF 50V</text>
<text x="20.4" y="259.5">DNP</text>
<text x="59.5" y="258.4">0 ohm</text>
<text x="76" y="258.4">0 ohm</text>
<text x="98" y="258.4">2.7K ohm</text>
<text x="136.6" y="260.2">56k ohm</text>
<text x="222.1" y="262">D1</text>
<text x="66.8" y="265.7">0 ohm</text>
<text x="83.4" y="265.7">0 ohm</text>
<text x="102.8" y="265.9">C19</text>
<text x="205.5" y="266.4">270 ohm</text>
<text x="222.1" y="267.4">BLUE</text>
<text x="102.8" y="271.4">1 nF</text>
<text x="95.3" y="284.8">DNP</text>
<text x="97.3" y="282.9">1M</text>
</g>
<text font-size="1.7" fill="#800000" x="196.6" y="264.1">P1_0</text>
<g font-size="1.6">
<text x="24.6" y="131.3">6</text>
<text x="70.5" y="131.3">5</text>
<text x="116.4" y="131.3">4</text>
<text x="162.2" y="131.3">3</text>
<text x="208.1" y="131.3">2</text>
<text x="254" y="131.3">1</text>
<text x="210.9" y="148.7">1</text>
<text x="221.9" y="148.7">2</text>
<text x="3.4" y="152.1">D</text>
<text x="275" y="152.1">D</text>
<text x="38.4" y="158.6" transform="rotate(-90 38.4 158.6)">1</text>
<text x="32.9" y="167.7" transform="rotate(-90 32.9 167.7)">2</text>
<text x="34.8" y="167.7" transform="rotate(-90 34.8 167.7)">1</text>
<text x="38.4" y="164.1" transform="rotate(-90 38.4 164.1)">2</text>
<text x="69.6" y="164.1" transform="rotate(-90 69.6 164.1)">1</text>
<text x="84.3" y="164.1" transform="rotate(-90 84.3 164.1)">1</text>
<text x="137.5" y="164.1" transform="rotate(-90 137.5 164.1)">1</text>
<text x="148.5" y="164.1" transform="rotate(-90 148.5 164.1)">1</text>
<text x="157.7" y="164.1" transform="rotate(-90 157.7 164.1)">1</text>
<text x="172.4" y="164.1" transform="rotate(-90 172.4 164.1)">1</text>
<text x="194.4" y="164.1" transform="rotate(-90 194.4 164.1)">1</text>
<text x="205.4" y="164.1" transform="rotate(-90 205.4 164.1)">1</text>
<text x="29.6" y="168.8">J5</text>
<text x="69.6" y="169.6" transform="rotate(-90 69.6 169.6)">2</text>
<text x="84.3" y="169.6" transform="rotate(-90 84.3 169.6)">2</text>
<text x="137.5" y="169.6" transform="rotate(-90 137.5 169.6)">2</text>
<text x="148.5" y="169.6" transform="rotate(-90 148.5 169.6)">2</text>
<text x="157.7" y="169.6" transform="rotate(-90 157.7 169.6)">2</text>
<text x="172.4" y="169.6" transform="rotate(-90 172.4 169.6)">2</text>
<text x="194.4" y="169.6" transform="rotate(-90 194.4 169.6)">2</text>
<text x="205.4" y="169.6" transform="rotate(-90 205.4 169.6)">2</text>
<text x="101.9" y="190.8">39</text>
<text x="101.9" y="189">10</text>
<text x="106.1" y="191.7">DVDD2</text>
<text x="106.2" y="189.9">DVDD1</text>
<text x="121.2" y="189.9">AVDD6</text>
<text x="121.2" y="191.7">AVDD5</text>
<text x="128.4" y="189">31</text>
<text x="128.4" y="190.8">21</text>
<text x="260.4" y="187.9" transform="rotate(-90 260.4 187.9)">2</text>
<text x="264.1" y="187.9" transform="rotate(-90 264.1 187.9)">1</text>
<text x="3.4" y="195.6">C</text>
<text x="29.6" y="196.3">J7</text>
<text x="32.9" y="195.2" transform="rotate(-90 32.9 195.2)">2</text>
<text x="34.8" y="195.2" transform="rotate(-90 34.8 195.2)">1</text>
<text x="102.7" y="194.5">1</text>
<text x="102.7" y="196.3">2</text>
<text x="106.2" y="195.4">GND</text>
<text x="106.2" y="197.2">SCL</text>
<text x="121.2" y="193.6">AVDD4</text>
<text x="121.2" y="195.4">AVDD3</text>
<text x="121.2" y="197.2">AVDD2</text>
<text x="128.4" y="192.7">29</text>
<text x="128.4" y="194.5">24</text>
<text x="128.4" y="196.3">27</text>
<text x="275" y="195.6">C</text>
<text x="90" y="203.1">R1</text>
<text x="101.9" y="203.6">36</text>
<text x="102.7" y="198.2">3</text>
<text x="102.7" y="200">4</text>
<text x="106.2" y="199.1">SDA</text>
<text x="106.2" y="200.9">NC</text>
<text x="121.2" y="199.1">AVDD1</text>
<text x="128.4" y="198.2">28</text>
<text x="218.2" y="201.8">1</text>
<text x="223.7" y="201.8">2</text>
<text x="231.1" y="201.8">2</text>
<text x="242.1" y="201.8">1</text>
<text x="245.7" y="201.8">2</text>
<text x="256.8" y="201.8">1</text>
<text x="93.8" y="207.3">R2</text>
<text x="101.9" y="207.3">34</text>
<text x="101.9" y="205.5">35</text>
<text x="106.1" y="208.2">P2_2</text>
<text x="106.1" y="206.4">P2_1</text>
<text x="106.2" y="204.6">P2_0</text>
<text x="214.6" y="204.4" transform="rotate(-90 214.6 204.4)">1</text>
<text x="243.9" y="206.2" transform="rotate(-90 243.9 206.2)">1</text>
<text x="75.3" y="215.9">R3</text>
<text x="101.9" y="214.6">11</text>
<text x="106.2" y="215.6">P1_0</text>
<text x="214.6" y="215.3" transform="rotate(-90 214.6 215.3)">2</text>
<text x="243.9" y="211.7" transform="rotate(-90 243.9 211.7)">2</text>
<text x="102.7" y="222">6</text>
<text x="102.7" y="220.1">7</text>
<text x="102.7" y="218.3">8</text>
<text x="102.7" y="216.5">9</text>
<text x="106.2" y="221">P1_3</text>
<text x="106.2" y="219.2">P1_2</text>
<text x="106.2" y="217.4">P1_1</text>
<text x="122.2" y="219.2">RF_P</text>
<text x="128.4" y="222">26</text>
<text x="128.4" y="218.3">25</text>
<text x="199.9" y="218.3">2</text>
<text x="205.4" y="218.3">1</text>
<text x="101.9" y="227.5">37</text>
<text x="101.9" y="225.6">38</text>
<text x="102.7" y="223.8">5</text>
<text x="106.2" y="224.7">P1_5</text>
<text x="106.2" y="222.9">P1_4</text>
<text x="106.2" y="226.5">P1_6</text>
<text x="122.2" y="222.9">RF_N</text>
<text x="122.5" y="226.5">P2_4</text>
<text x="128.4" y="225.6">32</text>
<text x="128.4" y="227.5">33</text>
<text x="207.2" y="225.6">2</text>
<text x="212.7" y="225.6">1</text>
<text x="216.4" y="225.6">2</text>
<text x="227.4" y="225.6">1</text>
<text x="75.3" y="232.4">R5</text>
<text x="88.1" y="228.7">R4</text>
<text x="101.9" y="232.9">18</text>
<text x="101.9" y="231.1">19</text>
<text x="106.2" y="233.9">P0_1</text>
<text x="106.2" y="232">P0_0</text>
<text x="106.2" y="228.4">P1_7</text>
<text x="119.3" y="232">XOSC_Q1</text>
<text x="119.3" y="233.9">XOSC_Q2</text>
<text x="122.5" y="228.4">P2_3</text>
<text x="128.4" y="231.1">22</text>
<text x="128.4" y="232.9">23</text>
<text x="187" y="231.1">1</text>
<text x="201.7" y="231.1">2</text>
<text x="214.6" y="230" transform="rotate(-90 214.6 230)">1</text>
<text x="3.5" y="239.1">B</text>
<text x="101.9" y="238.4">15</text>
<text x="101.9" y="236.6">16</text>
<text x="101.9" y="234.8">17</text>
<text x="106.2" y="239.4">P0_4</text>
<text x="106.2" y="237.5">P0_3</text>
<text x="106.2" y="235.7">P0_2</text>
<text x="152.1" y="238.4">1</text>
<text x="152.1" y="234.8">4</text>
<text x="170.5" y="238.4">2</text>
<text x="170.5" y="234.8">3</text>
<text x="214.6" y="235.5" transform="rotate(-90 214.6 235.5)">2</text>
<text x="275" y="239.1">B</text>
<text x="31.1" y="245.8">1</text>
<text x="38.4" y="245.8">2</text>
<text x="101.9" y="243.9">12</text>
<text x="101.9" y="242.1">13</text>
<text x="101.9" y="240.3">14</text>
<text x="106.2" y="244.9">P0_7</text>
<text x="106.2" y="243">P0_6</text>
<text x="106.2" y="241.2">P0_5</text>
<text x="120.1" y="241.2">DCOUPL</text>
<text x="121.6" y="244.9">RBIAS</text>
<text x="128.4" y="243.9">30</text>
<text x="128.4" y="240.3">40</text>
<text x="139.3" y="242.8" transform="rotate(-90 139.3 242.8)">1</text>
<text x="185.2" y="243.9">1</text>
<text x="190.7" y="243.9">2</text>
<text x="31.1" y="247.6">3</text>
<text x="31.1" y="249.4">5</text>
<text x="31.1" y="251.3">7</text>
<text x="38.4" y="247.6">4</text>
<text x="38.4" y="249.4">6</text>
<text x="38.4" y="251.3">8</text>
<text x="90.7" y="251.1">R6</text>
<text x="101.9" y="247.6">20</text>
<text x="106.2" y="248.5">RESET_N</text>
<text x="117.4" y="248.5">THERM_PAD</text>
<text x="128.4" y="247.6">41</text>
<text x="139.3" y="248.3" transform="rotate(-90 139.3 248.3)">2</text>
<text x="146.7" y="248.3" transform="rotate(-90 146.7 248.3)">1</text>
<text x="176" y="252" transform="rotate(-90 176 252)">1</text>
<text x="181.5" y="251.3">1</text>
<text x="187" y="251.3">2</text>
<text x="20.2" y="256.2">R7</text>
<text x="31.1" y="253.1">9</text>
<text x="38.4" y="253.1">10 P0_2/MOSI</text>
<text x="59.5" y="256.6">R8</text>
<text x="76" y="256.6">R9</text>
<text x="98" y="256.6">R10</text>
<text x="146.7" y="253.8" transform="rotate(-90 146.7 253.8)">2</text>
<text x="176" y="257.5" transform="rotate(-90 176 257.5)">2</text>
<text x="66.8" y="263.9">R13</text>
<text x="83.4" y="263.9">R14</text>
<text x="136.6" y="258.4">R11</text>
<text x="205.5" y="263.5">R12</text>
<text x="100.8" y="267.7">1</text>
<text x="106.3" y="267.7">2</text>
<text x="97.3" y="280">R15</text>
<text x="3.5" y="282.6">A</text>
<text x="275" y="282.6">A</text>
<text x="24.6" y="301.6">6</text>
<text x="70.5" y="301.6">5</text>
<text x="116.4" y="301.6">4</text>
<text x="162.2" y="301.6">3</text>
<text x="208.1" y="301.6">2</text>
<text x="254" y="301.6">1</text>
</g>
<g font-size="1.6" fill="#800000">
<text x="187.9" y="143.2">VDD_FILT</text>
<text x="226.4" y="145.1">VDD</text>
<text x="31.9" y="152.4">VDD</text>
<text x="37.3" y="174.3">GND</text>
<text x="68.5" y="181.7">GND</text>
<text x="83.2" y="181.7">GND</text>
<text x="136.4" y="181.7">GND</text>
<text x="147.4" y="181.7">GND</text>
<text x="156.5" y="181.7">GND</text>
<text x="171.2" y="181.7">GND</text>
<text x="193.3" y="181.7">GND</text>
<text x="204.3" y="181.7">GND</text>
<text x="70" y="196.3">SCL</text>
<text x="44.6" y="203.6">GND</text>
<text x="70" y="198.1">SDA</text>
<text x="75.5" y="203.6">P2_1/DD</text>
<text x="259.3" y="198.2">GND</text>
<text x="50.1" y="209.1">GND</text>
<text x="75.5" y="207.3">P2_2/DC</text>
<text x="90.1" y="214.6">P1_0</text>
<text x="213.4" y="222">GND</text>
<text x="242.8" y="220.1">GND</text>
<text x="60.8" y="229.3">VOUT_P0_0</text>
<text x="62.6" y="232.9">C2_P0_1</text>
<text x="41.1" y="242.1">VDD_FILT</text>
<text x="213.4" y="242.1">GND</text>
<text x="13.4" y="251.3">GND</text>
<text x="20.4" y="247.6">P2_2/DC</text>
<text x="20.4" y="249.4">P0_4/SSN</text>
<text x="20.4" y="251.2">RESET_N</text>
<text x="40.6" y="247.6">P2_1/DD</text>
<text x="40.6" y="249.4">P0_5/SCK</text>
<text x="40.6" y="251.2">P0_3/MISO</text>
<text x="160.2" y="251.3">GND</text>
<text x="195.1" y="251.3">GND</text>
<text x="130.9" y="254.9">GND</text>
<text x="138.2" y="254.9">GND</text>
<text x="145.5" y="262.3">GND</text>
<text x="189.6" y="258.6">GND</text>
<text x="58.6" y="264.4" transform="rotate(-90 58.6 264.4)">P0_2/MOSI</text>
<text x="75.1" y="264.4" transform="rotate(-90 75.1 264.4)">P0_4/SSN</text>
<text x="134.5" y="269.6">GND</text>
<text x="174.9" y="264.1">GND</text>
<text x="65.9" y="275.4" transform="rotate(-90 65.9 275.4)">P0_3/MISO</text>
<text x="82.5" y="273.6" transform="rotate(-90 82.5 273.6)">P0_5/SCK</text>
<text x="97.1" y="275.4" transform="rotate(-90 97.1 275.4)">RESET_N</text>
<text x="233.6" y="271.4">GND</text>
<text x="80.7" y="281.5">VREF</text>
<text x="107" y="276.9">GND</text>
<text x="105.2" y="287.9">GND</text>
</g>
<g font-size="1.6" fill="#000080">
<text x="207.9" y="280">10/5/2012</text>
<text x="207.9" y="283.7">--/--/--</text>
<text x="207.9" y="287.3">--/--/--</text>
<text x="207.9" y="291">--/--/--</text>
</g>
<g font-size="1.5">
<text x="215.5" y="293.6">SIZE</text>
<text x="269.6" y="293.4">REV.</text>
</g>
<text font-size="1.4" x="220.8" y="298.9">NONE</text>
<g font-size="1.3">
<text x="191.4" y="278.8">DRAWN BY</text>
<text x="233.3" y="278.8">4410 Shoalwood Austin, Texas 78756</text>
<text x="235.1" y="280.6">Telephone: (512)260-5778</text>
<text x="191.4" y="282.4">DESIGNER</text>
<text x="191.4" y="286.1">CHECKER</text>
<text x="215.3" y="284.3">DRAWING TITLE</text>
<text x="191.4" y="289.8">ENGINEER</text>
<text x="220.8" y="293.5">FSCM NO.</text>
<text x="235.5" y="293.5">DRAWING NO.</text>
<text x="194.9" y="298">DO NOT SCALE DRAWING</text>
<text x="215.3" y="298.9">SCALE:</text>
<text x="260.2" y="298.7">SHEET 2 of</text>
</g>
<text font-size="1.3" fill="#000080" x="267.8" y="298.7">2</text>
</svg>
